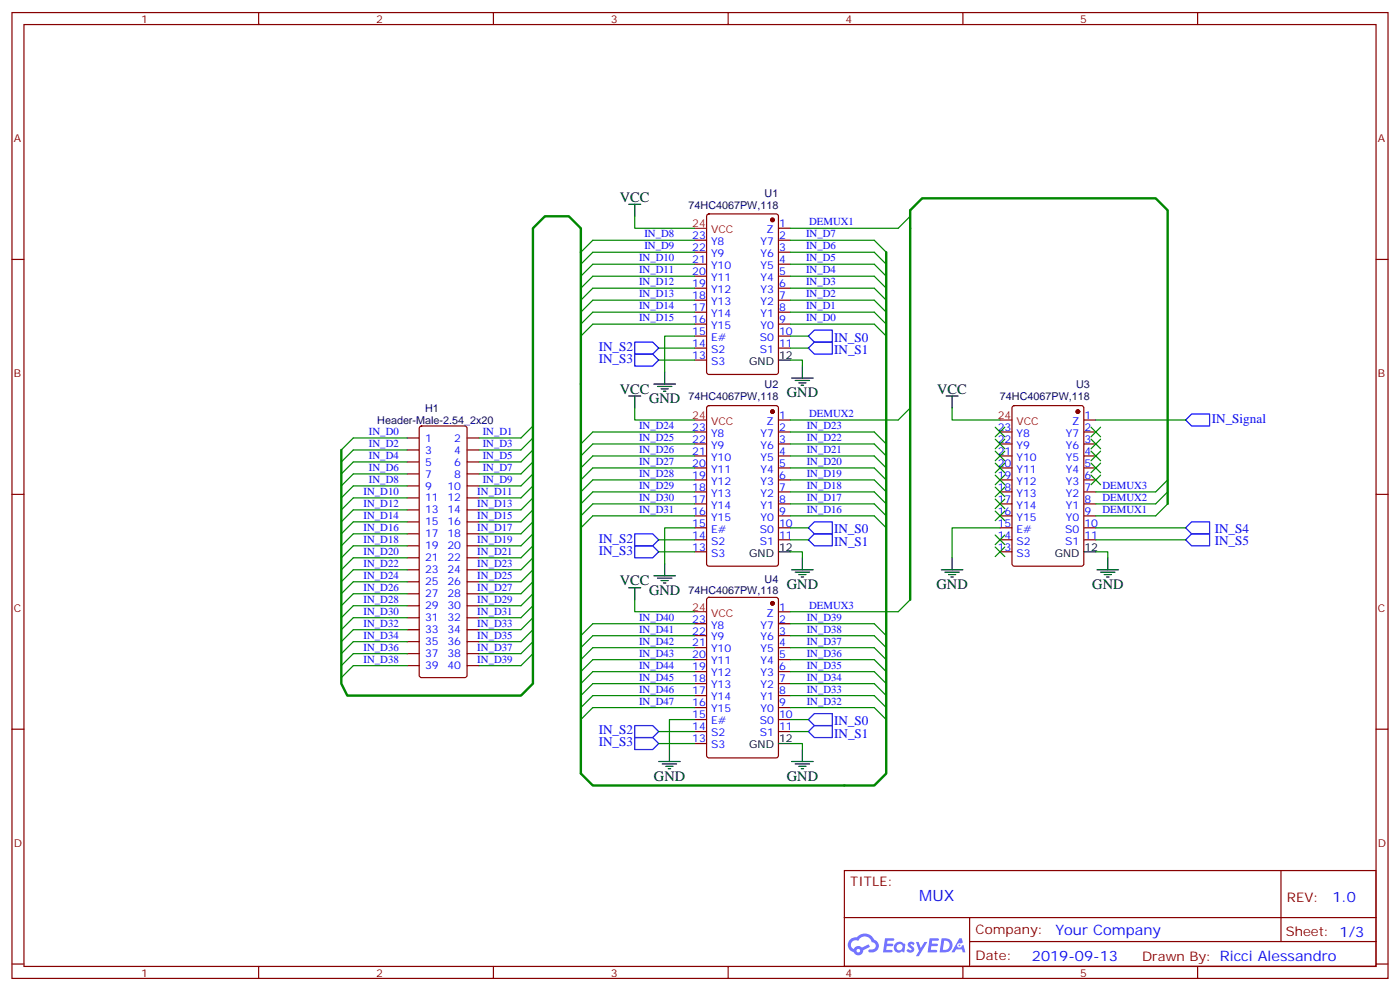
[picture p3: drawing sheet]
<svg xmlns="http://www.w3.org/2000/svg" width="412mm" height="292mm" viewBox="0 0 412 292" stroke-linecap="round" stroke-linejoin="round" font-family="sans-serif">
<path d="M261.1 74.3v153.4l-3.6 3.5h-82.9l-3.5-3.5v-160.5l-3.5-3.5h-7.1l-3.5 3.5v134.1l-3.5 3.5h-51.2l-1.8-3.5v-68.8M344 148.3v-86.4l-3.6-3.5h-68.8l-3.5 3.5v114.7" fill="none" stroke="#008700" stroke-width=".71"/>
<g fill="none" stroke="#870000" stroke-width=".35">
<path d="M3.5 3.7h405.4v284.3h-405.4zM7.1 7.2h398.2v277.3h-398.2zM76.2 3.7v3.5M145.3 3.7v3.5M214.5 3.7v3.5M283.6 3.7v3.5M352.8 3.7v3.5M3.5 76.4h3.6M405.3 76.4h3.6M3.5 145.5h3.6M405.3 145.5h3.6M3.5 214.7h3.6"/>
<path d="M405.3 214.7h3.6M248.7 256.3h156.6v28.2h-156.6zM377.3 256.3v20.9M248.7 270.1h156.5M285.6 277.2h119.6M285.6 270.1v14.2M3.5 283.8h3.6M76.2 284.5v3.5M145.3 284.5v3.5M214.5 284.5v3.5M283.6 284.5v3.5M352.8 284.5v3.5"/>
<path d="M405.3 283.8h3.6"/>
</g>
<g fill="#5487ff">
<path d="M267.7 277.5a1.22 1.22 0 0 1 1.7 .2l-.4 .6a.47 .47 0 0 0-.3-.4 .47 .47 0 0 0-.5 .2l.1 .2a1.14 1.14 0 0 1 .8 1.8 1.14 1.14 0 0 1-1.9 0l-.2-.2 .5-.6 .7 .5a.29 .29 0 0 0 .3-.3 .29 .29 0 0 0-.2-.3 1.04 1.04 0 0 1-.6-1.7z"/>
<path d="M260.7 276.2h2.4l.3 .2-.2 .5-1.8 .1-.1 .8h1.5l.3 .4-.3 .4h-1.6l-.2 1.1h1.7l.2 .3-.2 .3-2.6 .1z"/>
<path d="M273.8 276.2h2.4l.3 .2-.1 .5-1.8 .1-.2 .8h1.6l.3 .4-.4 .4-1.6-.1-.1 1.1 1.7 .1 .2 .3-.2 .3-2.6 .1z"/>
<path d="M282.6 276.2h.7l.3 1.3-.6 .3a.69 .69 0 0 0-1 .3 .69 .69 0 0 0 .4 .9 .69 .69 0 0 0 .9-.6l.5-.2 .6 2.2h-.8l-.2-.9h-1.8l-.5 .9h-.8z"/>
<path d="M269.8 277.3h.8l.6 1.8 1.1-1.8h.9l-2.6 4.2h-.8l.9-1.5z"/>
<path d="M277.4 276.2l-.6 4.2h1.3a2.11 2.11 0 0 0 2.5-2.1 2.11 2.11 0 0 0-2.5-2.1zM278.1 277a1.39 1.39 0 0 1 1.7 1.4 1.39 1.39 0 0 1-1.8 1.2h-.3z"/>
<path d="M263.7 277.8a1.54 1.54 0 0 0-.1 2.2 1.54 1.54 0 0 0 2.2 .1l.6 .3 .3-2.3-.2-.3h-.4a1.49 1.49 0 0 0-2.4 0zM264 278.8a.94 .94 0 0 1 1.8 0 .94 .94 0 0 1-1.8 0z"/>
<path d="M250.4 276.6a2.18 2.18 0 0 0 1.1 3.7 1.44 1.44 0 0 0 1.6 .9 1.44 1.44 0 0 0 1.2-1.4l2-1.1-.5-.7-1.9 1a1.47 1.47 0 0 0-2.4 .4 1.39 1.39 0 0 1-.7-1.9 1.39 1.39 0 0 1 2-.5 2.12 2.12 0 0 1 2.2-1.3 2.12 2.12 0 0 1 1.9 1.7 1.14 1.14 0 0 1 1.1 1.4 1.14 1.14 0 0 1-1.7 .7 .43 .43 0 0 0-.5 .4 .43 .43 0 0 0 .4 .5 1.98 1.98 0 0 0 2.5-1.2 1.98 1.98 0 0 0-1.2-2.6 3.1 3.1 0 0 0-5.3-.6l-.9 .1zM252.3 279.9a.55 .55 0 0 1 1.1 0 .55 .55 0 0 1-1.1 0z"/>
<circle cx="282.6" cy="278.3" r=".26"/>
</g>
<g fill="none" stroke="#870000" stroke-width=".35">
<path d="M204.6 70.7h3.5M204.6 74.3h3.5M204.6 77.8h3.5M208.4 63.2l.4-.2h19.8l.7 .4v46.1l-.5 .7h-20l-.6-.4-.1-46.1zM229.3 67.2h3.5M229.3 70.7h3.5M229.3 74.3h3.5M229.3 77.8h3.5M204.6 81.3h3.5M204.6 84.8h3.5M204.6 88.4h3.5M204.6 91.9h3.5"/>
<path d="M204.6 95.4h3.5M204.6 99h3.5M229.3 81.3h3.5M229.3 84.8h3.5M229.3 88.4h3.5M229.3 91.9h3.5M229.3 95.4h3.5M229.3 99h3.5M204.6 102.5h3.5M204.6 106h3.5M208.4 119.6l.4-.2h19.8l.7 .4v46.2l-.5 .6-20 .1-.6-.5-.1-46.1zM229.3 102.5h3.5"/>
<path d="M298.3 119.6l.5-.2h19.8l.6 .4 .1 46.2-.5 .6-20 .1-.6-.5-.1-46.1zM119.9 128.9h3.6M119.9 132.5h3.6M119.9 136h3.6M119.9 139.5h3.6M123.7 125.6l.5-.2h12.7l.5 .2 .2 .5v72.7l-.3 .5-.4 .2h-12.7l-.5-.2-.2-.5v-72.7zM137.6 128.9h3.5M137.6 132.5h3.5M137.6 136h3.5M137.6 139.5h3.5M204.6 127.2h3.5M204.6 130.7h3.5"/>
<path d="M204.6 134.2h3.5M204.6 137.8h3.5M229.3 123.6h3.5M229.3 127.2h3.5M229.3 130.7h3.5M229.3 134.2h3.5M229.3 137.8h3.5M294.6 127.2h3.5M294.6 130.7h3.5M294.6 134.2h3.5M294.6 137.8h3.5M319.3 123.6h3.5"/>
<path d="M319.3 127.2h3.5M319.3 130.7h3.5M319.3 134.2h3.5M319.3 137.8h3.5M119.9 143.1h3.6M119.9 146.6h3.6M119.9 150.1h3.6M119.9 153.6h3.6M119.9 157.2h3.6M137.6 143.1h3.5M137.6 146.6h3.5M137.6 150.1h3.5"/>
<path d="M137.6 153.6h3.5M137.6 157.2h3.5M204.6 141.3h3.5M204.6 144.8h3.5M204.6 148.3h3.5M204.6 151.9h3.5M204.6 155.4h3.5M204.6 158.9h3.5M229.3 141.3h3.5M229.3 144.8h3.5M229.3 148.3h3.5M229.3 151.9h3.5"/>
<path d="M229.3 155.4h3.5M229.3 158.9h3.5M294.6 141.3h3.5M294.6 144.8h3.5M294.6 148.3h3.5M294.6 151.9h3.5M294.6 155.4h3.5M294.6 158.9h3.5M319.3 141.3h3.5M319.3 144.8h3.5M319.3 148.3h3.5M319.3 151.9h3.5"/>
<path d="M319.3 155.4h3.5M319.3 158.9h3.5M119.9 160.7h3.6M119.9 164.2h3.6M119.9 167.7h3.6M119.9 171.3h3.6M119.9 174.8h3.6M119.9 178.3h3.6M137.6 160.7h3.5M137.6 164.2h3.5M137.6 167.7h3.5M137.6 171.3h3.5"/>
<path d="M137.6 174.8h3.5M137.6 178.3h3.5M204.6 162.5h3.5M208.4 176.1l.4-.2h19.8l.7 .4v46.1l-.5 .7h-20l-.6-.4-.1-46.1zM294.6 162.5h3.5M119.9 181.9h3.6M119.9 185.4h3.6M119.9 188.9h3.6M119.9 192.4h3.6M119.9 196h3.6M137.6 181.9h3.5M137.6 185.4h3.5"/>
<path d="M137.6 188.9h3.5M137.6 192.4h3.5M137.6 196h3.5M204.6 183.6h3.5M204.6 187.1h3.5M204.6 190.7h3.5M204.6 194.2h3.5M204.6 197.7h3.5M229.3 180.1h3.5M229.3 183.6h3.5M229.3 187.1h3.5M229.3 190.7h3.5"/>
<path d="M229.3 194.2h3.5M229.3 197.7h3.5M204.6 201.3h3.5M204.6 204.8h3.5M204.6 208.3h3.5M204.6 211.8h3.5M204.6 215.4h3.5M204.6 218.9h3.5M229.3 201.3h3.5M229.3 204.8h3.5M229.3 208.3h3.5M229.3 211.8h3.5"/>
<path d="M229.3 215.4h3.5"/>
</g>
<g fill="#870000" stroke="#870000" stroke-width=".35">
<circle cx="317.5" cy="121.2" r=".53"/>
<circle cx="227.5" cy="64.7" r=".53"/>
<circle cx="227.5" cy="177.6" r=".53"/>
<circle cx="227.5" cy="121.2" r=".53"/>
</g>
<g fill="none" stroke="#000" stroke-width=".35">
<path d="M185.2 60.1h3.5M187 60.1v3.6M185.2 116.6h3.5M187 116.6v3.5M192.6 113.1h6.4M193.7 113.8h4.2M194.7 114.5h2.1M195.4 115.2h.7M195.8 109.5v3.6M229.3 106h3.5M233.2 111.3h6.3M234.2 112h4.3"/>
<path d="M235.3 112.7h2.1M236 113.4h.7M236.4 107.8v3.5M278.7 116.6h3.5M280.5 116.6v3.5M185.2 173h3.5M187 173v3.6M192.6 169.5h6.4M193.7 170.2h4.2M194.7 170.9h2.1M195.4 171.6h.7M195.8 166v3.5"/>
<path d="M229.3 162.5h3.5M233.2 167.7h6.3M234.2 168.5h4.3M235.3 169.2h2.1M236 169.9h.7M236.4 164.2v3.5M277.3 167.7h6.3M278.3 168.5h4.3M279.4 169.2h2.1M280.1 169.9h.7M280.5 164.2v3.5M319.3 162.5h3.5"/>
<path d="M323.1 167.7h6.4M324.2 168.5h4.2M325.3 169.2h2.1M326 169.9h.7M326.3 164.2v3.5M229.3 218.9h3.5M194 224.2h6.4M195.1 224.9h4.2M196.1 225.6h2.2M196.8 226.3h.7M197.2 220.7v3.5M233.2 224.2h6.3"/>
<path d="M234.2 224.9h4.3M235.3 225.6h2.1M236 226.3h.7M236.4 220.7v3.5"/>
</g>
<path d="M204.6 67.2h3.5M204.6 123.6h3.5M294.6 123.6h3.5M204.6 180.1h3.5" fill="none" stroke="#f00" stroke-width=".35"/>
<g fill="none" stroke="#00f" stroke-width=".35">
<path d="M239.9 97.2h5.3v3.5h-5.3l-1.8-1.7zM187 100.7h5.3l1.7 1.8-1.7 1.7h-5.3zM187 104.2h5.3l1.7 1.8-1.7 1.8h-5.3zM239.9 100.7h5.3v3.5h-5.3l-1.8-1.7zM349.2 123.6l1.8-1.7h5.3v3.5h-5.3zM187 157.2h5.3l1.7 1.7-1.7 1.8h-5.3zM239.9 157.2h5.3v3.5h-5.3l-1.8-1.8zM239.9 153.6h5.3v3.6h-5.3l-1.8-1.8zM349.2 155.4l1.8-1.8h5.3v3.6h-5.3zM351 157.2h5.3v3.5h-5.3l-1.8-1.8zM187 160.7h5.3l1.7 1.8-1.7 1.7h-5.3zM187 217.1h5.3l1.7 1.8-1.7 1.8h-5.3z"/>
<path d="M187 213.6h5.3l1.7 1.8-1.7 1.7h-5.3zM239.9 213.6h5.3v3.5h-5.3l-1.8-1.7zM239.9 210.1h5.3v3.5h-5.3l-1.8-1.8z"/>
</g>
<g fill="none" stroke="#008700" stroke-width=".35">
<path d="M187 63.7v3.5h17.6M204.6 70.7h-30l-3.5 3.6M204.6 74.3h-30l-3.5 3.5M204.6 77.8h-30l-3.5 3.5M232.8 70.7h24.7l3.6 3.6M232.8 74.3h24.7l3.6 3.5M232.8 77.8h24.7l3.6 3.5M268.1 63.7l-3.5 3.5h-31.8M204.6 99h-8.8v10.5M204.6 81.3h-30l-3.5 3.5M204.6 84.8h-30l-3.5 3.6M204.6 88.4h-30l-3.5 3.5"/>
<path d="M204.6 91.9h-30l-3.5 3.5M204.6 95.4h-30l-3.5 3.6M232.8 81.3h24.7l3.6 3.5M232.8 84.8h24.7l3.6 3.6M232.8 88.4h24.7l3.6 3.5M232.8 91.9h24.7l3.6 3.5M232.8 95.4h24.7l3.6 3.6M232.8 99h5.3M194 102.5h10.6M194 106h10.6M232.8 106h3.6v1.8M232.8 102.5h5.3"/>
<path d="M119.9 128.9h-15.8l-3.6 3.6M119.9 132.5h-15.8l-3.6 3.5M119.9 136h-15.8l-3.6 3.5M119.9 139.5h-15.8l-3.6 3.6M157 132.5l-3.5 3.5h-12.4M157 125.4l-3.5 3.5h-12.4M157 128.9l-3.5 3.6h-12.4M157 136l-3.5 3.5h-12.4M157 139.5l-3.5 3.6h-12.4M187 120.1v3.5h17.6M204.6 137.8h-30l-3.5 3.5M204.6 134.2h-30l-3.5 3.6"/>
<path d="M204.6 130.7h-30l-3.5 3.5M204.6 127.2h-30l-3.5 3.5M232.8 137.8h24.7l3.6 3.5M232.8 134.2h24.7l3.6 3.6M232.8 130.7h24.7l3.6 3.5M232.8 127.2h24.7l3.6 3.5M268.1 120.1l-3.5 3.5h-31.8M280.5 120.1v3.5h14.1M322.8 123.6h26.4M119.9 143.1h-15.8l-3.6 3.5M119.9 146.6h-15.8l-3.6 3.5M119.9 150.1h-15.8l-3.6 3.5"/>
<path d="M119.9 157.2h-15.8l-3.6 3.5M119.9 153.6h-15.8l-3.6 3.6M157 143.1l-3.5 3.5h-12.4M157 146.6l-3.5 3.5h-12.4M157 157.2l-3.5 3.5h-12.4M157 153.6l-3.5 3.6h-12.4M157 150.1l-3.5 3.5h-12.4M194 158.9h10.6M204.6 155.4h-8.8v10.6M204.6 151.9h-30l-3.5 3.5M204.6 148.3h-30l-3.5 3.6M204.6 144.8h-30l-3.5 3.5"/>
<path d="M204.6 141.3h-30l-3.5 3.5M232.8 151.9h24.7l3.6 3.5M232.8 148.3h24.7l3.6 3.6M232.8 144.8h24.7l3.6 3.5M232.8 141.3h24.7l3.6 3.5M232.8 158.9h5.3M232.8 155.4h5.3M294.6 155.4h-14.1v8.8M322.8 158.9h26.4M322.8 155.4h26.4M344 148.3l-3.6 3.6h-17.6M344 144.8l-3.6 3.5h-17.6"/>
<path d="M344 141.3l-3.6 3.5h-17.6M119.9 167.7h-15.8l-3.6 3.6M119.9 164.2h-15.8l-3.6 3.5M119.9 160.7h-15.8l-3.6 3.5M119.9 178.3h-15.8l-3.6 3.6M119.9 174.8h-15.8l-3.6 3.5M119.9 171.3h-15.8l-3.6 3.5M157 164.2l-3.5 3.5h-12.4M157 160.7l-3.5 3.5h-12.4M157 178.3l-3.5 3.6h-12.4M157 174.8l-3.5 3.5h-12.4M157 171.3l-3.5 3.5h-12.4"/>
<path d="M157 167.7l-3.5 3.6h-12.4M187 176.6v3.5h17.6M194 162.5h10.6M232.8 162.5h3.6v1.7M268.1 176.6l-3.5 3.5h-31.8M322.8 162.5h3.5v1.7M119.9 188.9h-15.8l-3.6 3.5M119.9 185.4h-15.8l-3.6 3.5M119.9 181.9h-15.8l-3.6 3.5M119.9 192.4h-15.8l-3.6 3.6M119.9 196h-15.8l-3.6 3.5M157 185.4l-3.5 3.5h-12.4"/>
<path d="M157 181.9l-3.5 3.5h-12.4M157 188.9l-3.5 3.5h-12.4M157 192.4l-3.5 3.6h-12.4M204.6 197.7h-30l-3.5 3.6M204.6 194.2h-30l-3.5 3.5M204.6 190.7h-30l-3.5 3.5M204.6 187.1h-30l-3.5 3.6M204.6 183.6h-30l-3.5 3.5M232.8 197.7h24.7l3.6 3.6M232.8 194.2h24.7l3.6 3.5M232.8 190.7h24.7l3.6 3.5M232.8 187.1h24.7l3.6 3.6"/>
<path d="M232.8 183.6h24.7l3.6 3.5M194 218.9h10.6M194 215.4h10.6M204.6 211.8h-7.4v8.9M204.6 208.3h-30l-3.5 3.5M204.6 204.8h-30l-3.5 3.5M204.6 201.3h-30l-3.5 3.5M232.8 218.9h3.6v1.8M232.8 208.3h24.7l3.6 3.5M232.8 204.8h24.7l3.6 3.5M232.8 201.3h24.7l3.6 3.5M232.8 215.4h5.3"/>
<path d="M232.8 211.8h5.3"/>
</g>
<g fill="#000" stroke="#008700" stroke-width=".35">
<path d="M293.2 128.6l2.8-2.8zM293.2 125.8l2.8 2.8z"/>
<path d="M296 129.3l-2.8 2.8zM293.2 129.3l2.8 2.8z"/>
<path d="M293.2 135.6l2.8-2.8zM293.2 132.8l2.8 2.8z"/>
<path d="M296 136.3l-2.8 2.9zM293.2 136.3l2.8 2.9z"/>
<path d="M293.2 142.7l2.8-2.8zM293.2 139.9l2.8 2.8z"/>
<path d="M324.2 139.9l-2.8 2.8zM321.4 139.9l2.8 2.8z"/>
<path d="M324.2 136.3l-2.8 2.9zM321.4 136.3l2.8 2.9z"/>
<path d="M324.2 132.8l-2.8 2.8zM321.4 132.8l2.8 2.8z"/>
<path d="M324.2 129.3l-2.8 2.8zM321.4 129.3l2.8 2.8z"/>
<path d="M324.2 125.8l-2.8 2.8zM321.4 125.8l2.8 2.8z"/>
<path d="M293.2 157.5l2.8 2.8zM293.2 160.3l2.8-2.8z"/>
<path d="M296 143.4l-2.8 2.8zM293.2 143.4l2.8 2.8z"/>
<path d="M293.2 149.8l2.8-2.9zM293.2 146.9l2.8 2.9z"/>
<path d="M296 150.5l-2.8 2.8zM293.2 150.5l2.8 2.8z"/>
<path d="M293.2 161l2.8 2.9zM296 161l-2.8 2.9z"/>
</g>
<text font-size="4.6" fill="#00f" x="270.8" y="265.3">MUX</text>
<g font-size="4.2">
<text x="182.6" y="59.4">VCC</text>
<text x="182.6" y="115.9">VCC</text>
<text x="191.2" y="118.7">GND</text>
<text x="231.8" y="116.9">GND</text>
<text x="276.1" y="115.9">VCC</text>
<text x="182.6" y="172.3">VCC</text>
<text x="231.8" y="173.4">GND</text>
<text x="275.9" y="173.4">GND</text>
<text x="321.8" y="173.4">GND</text>
<text x="191.2" y="175.2">GND</text>
<text x="192.6" y="229.8">GND</text>
<text x="231.8" y="229.8">GND</text>
</g>
<g font-size="4.2" fill="#00f">
<text x="392.5" y="265.6">1.0</text>
<text x="310.9" y="275.1">Your Company</text>
<text x="304" y="282.9">2019-09-13</text>
</g>
<g font-size="3.9" fill="#00f">
<text x="245.7" y="100.6">IN_S0</text>
<text x="176.4" y="103.3">IN_S2</text>
<text x="176.4" y="106.9">IN_S3</text>
<text x="245.7" y="104.2">IN_S1</text>
<text x="357" y="124.5">IN_Signal</text>
<text x="176.4" y="159.8">IN_S2</text>
<text x="245.7" y="157">IN_S0</text>
<text x="245.7" y="160.7">IN_S1</text>
<text x="357.8" y="157">IN_S4</text>
<text x="357.8" y="160.6">IN_S5</text>
<text x="176.4" y="163.3">IN_S3</text>
<text x="245.7" y="213.5">IN_S0</text>
<text x="176.4" y="219.8">IN_S3</text>
<text x="176.4" y="216.2">IN_S2</text>
<text x="245.7" y="217.1">IN_S1</text>
</g>
<g font-size="3.9" fill="#800">
<text x="250.5" y="260.9">TITLE:</text>
<text x="379.1" y="265.6">REV:</text>
<text x="287.4" y="275.1">Company:</text>
<text x="378.7" y="275.7">Sheet: 1/3</text>
<text x="287.4" y="282.8">Date:</text>
<text x="336.4" y="282.8">Drawn By: Ricci Alessandro</text>
</g>
<g font-size="3.2" fill="#800">
<text x="41.6" y="6.7">1</text>
<text x="110.8" y="6.7">2</text>
<text x="179.9" y="6.7">3</text>
<text x="249.1" y="6.7">4</text>
<text x="318.2" y="6.7">5</text>
<text x="4.1" y="41.8">A</text>
<text x="405.9" y="41.8">A</text>
<text x="4.1" y="110.9">B</text>
<text x="405.9" y="110.9">B</text>
<text x="4.1" y="180.1">C</text>
<text x="405.9" y="180.1">C</text>
<text x="4.1" y="249.2">D</text>
<text x="405.9" y="249.2">D</text>
<text x="41.6" y="287.5">1</text>
<text x="110.8" y="287.5">2</text>
<text x="179.9" y="287.5">3</text>
<text x="249.1" y="287.5">4</text>
<text x="318.2" y="287.5">5</text>
</g>
<g font-size="3.2" fill="#000080">
<text x="225.2" y="57.9">U1</text>
<text x="202.8" y="61.4">74HC4067PW,118</text>
<text x="202.8" y="117.8">74HC4067PW,118</text>
<text x="225.2" y="114.3">U2</text>
<text x="294.6" y="117.8">74HC4067PW,118</text>
<text x="317" y="114.3">U3</text>
<text x="111.1" y="124.9">Header-Male-2.54_2x20</text>
<text x="125.2" y="121.4">H1</text>
<text x="225.2" y="171.6">U4</text>
<text x="202.8" y="174.8">74HC4067PW,118</text>
</g>
<g font-size="3.2" fill="#00f">
<text x="189.8" y="69.8">IN_D8</text>
<text x="203.9" y="70.4">23</text>
<text x="225.8" y="68.6">Z</text>
<text x="229.5" y="66.9">1</text>
<text x="229.5" y="70.4">2</text>
<text x="237.4" y="69.8">IN_D7</text>
<text x="238.3" y="66.3">DEMUX1</text>
<text x="188.2" y="76.9">IN_D10</text>
<text x="189.8" y="73.4">IN_D9</text>
<text x="203.9" y="77.4">21</text>
<text x="203.9" y="73.9">22</text>
<text x="209.4" y="75.7">Y9</text>
<text x="209.4" y="72.1">Y8</text>
<text x="224" y="72.1">Y7</text>
<text x="224" y="75.7">Y6</text>
<text x="229.5" y="73.9">3</text>
<text x="229.5" y="77.4">4</text>
<text x="237.4" y="76.9">IN_D5</text>
<text x="237.4" y="73.4">IN_D6</text>
<text x="188.2" y="80.4">IN_D11</text>
<text x="188.2" y="84">IN_D12</text>
<text x="203.9" y="81">20</text>
<text x="209.4" y="82.7">Y11</text>
<text x="209.4" y="79.2">Y10</text>
<text x="224" y="79.2">Y5</text>
<text x="224" y="82.7">Y4</text>
<text x="229.5" y="81">5</text>
<text x="237.4" y="84">IN_D3</text>
<text x="237.4" y="80.4">IN_D4</text>
<text x="188.2" y="87.5">IN_D13</text>
<text x="203.9" y="88">18</text>
<text x="203.9" y="84.5">19</text>
<text x="209.4" y="89.8">Y13</text>
<text x="209.4" y="86.3">Y12</text>
<text x="224" y="86.3">Y3</text>
<text x="224" y="89.8">Y2</text>
<text x="229.5" y="84.5">6</text>
<text x="229.5" y="88">7</text>
<text x="237.4" y="87.5">IN_D2</text>
<text x="188.2" y="91">IN_D14</text>
<text x="188.2" y="94.5">IN_D15</text>
<text x="203.9" y="95.1">16</text>
<text x="203.9" y="91.5">17</text>
<text x="209.4" y="93.3">Y14</text>
<text x="224" y="93.3">Y1</text>
<text x="229.5" y="91.5">8</text>
<text x="229.5" y="95.1">9</text>
<text x="237.4" y="94.5">IN_D0</text>
<text x="237.4" y="91">IN_D1</text>
<text x="203.9" y="98.6">15</text>
<text x="209.4" y="100.4">E#</text>
<text x="209.4" y="96.8">Y15</text>
<text x="223.8" y="100.4">S0</text>
<text x="224" y="96.8">Y0</text>
<text x="229.5" y="98.6">10</text>
<text x="203.9" y="105.7">13</text>
<text x="203.9" y="102.1">14</text>
<text x="209.4" y="107.4">S3</text>
<text x="209.4" y="103.9">S2</text>
<text x="223.8" y="103.9">S1</text>
<text x="229.5" y="102.1">11</text>
<text x="225.8" y="125.1">Z</text>
<text x="229.5" y="123.3">1</text>
<text x="238.3" y="122.8">DEMUX2</text>
<text x="315.8" y="125.1">Z</text>
<text x="319.4" y="123.3">1</text>
<text x="108.7" y="128.1">IN_D0</text>
<text x="108.7" y="131.6">IN_D2</text>
<text x="125.2" y="130">1</text>
<text x="133.8" y="130">2</text>
<text x="142.2" y="128.1">IN_D1</text>
<text x="142.2" y="131.6">IN_D3</text>
<text x="188.2" y="126.3">IN_D24</text>
<text x="188.2" y="129.8">IN_D25</text>
<text x="203.9" y="130.4">22</text>
<text x="203.9" y="126.8">23</text>
<text x="209.4" y="128.6">Y8</text>
<text x="224" y="128.6">Y7</text>
<text x="229.5" y="126.8">2</text>
<text x="229.5" y="130.4">3</text>
<text x="237.6" y="129.8">IN_D22</text>
<text x="237.6" y="126.3">IN_D23</text>
<text x="293.9" y="130.4">22</text>
<text x="293.9" y="126.8">23</text>
<text x="299.4" y="128.6">Y8</text>
<text x="314" y="128.6">Y7</text>
<text x="319.4" y="126.8">2</text>
<text x="319.4" y="130.4">3</text>
<text x="108.7" y="135.1">IN_D4</text>
<text x="125.2" y="133.5">3</text>
<text x="125.2" y="137.1">5</text>
<text x="133.8" y="133.5">4</text>
<text x="133.8" y="137.1">6</text>
<text x="142.2" y="135.1">IN_D5</text>
<text x="188.2" y="133.3">IN_D26</text>
<text x="188.2" y="136.9">IN_D27</text>
<text x="203.9" y="137.4">20</text>
<text x="203.9" y="133.9">21</text>
<text x="209.4" y="135.6">Y10</text>
<text x="209.4" y="132.1">Y9</text>
<text x="224" y="132.1">Y6</text>
<text x="224" y="135.6">Y5</text>
<text x="229.5" y="133.9">4</text>
<text x="229.5" y="137.4">5</text>
<text x="237.6" y="136.9">IN_D20</text>
<text x="237.6" y="133.3">IN_D21</text>
<text x="293.9" y="137.4">20</text>
<text x="293.9" y="133.9">21</text>
<text x="299.4" y="135.6">Y10</text>
<text x="299.4" y="132.1">Y9</text>
<text x="314" y="132.1">Y6</text>
<text x="314" y="135.6">Y5</text>
<text x="319.4" y="133.9">4</text>
<text x="319.4" y="137.4">5</text>
<text x="108.7" y="138.6">IN_D6</text>
<text x="108.7" y="142.2">IN_D8</text>
<text x="125.2" y="140.6">7</text>
<text x="133.8" y="140.6">8</text>
<text x="142.2" y="138.6">IN_D7</text>
<text x="142.2" y="142.2">IN_D9</text>
<text x="188.2" y="140.4">IN_D28</text>
<text x="188.2" y="143.9">IN_D29</text>
<text x="203.9" y="140.9">19</text>
<text x="209.4" y="142.7">Y12</text>
<text x="209.4" y="139.2">Y11</text>
<text x="224" y="139.2">Y4</text>
<text x="224" y="142.7">Y3</text>
<text x="229.5" y="140.9">6</text>
<text x="237.6" y="143.9">IN_D18</text>
<text x="237.6" y="140.4">IN_D19</text>
<text x="293.9" y="140.9">19</text>
<text x="299.4" y="142.7">Y12</text>
<text x="299.4" y="139.2">Y11</text>
<text x="314" y="139.2">Y4</text>
<text x="314" y="142.7">Y3</text>
<text x="319.4" y="140.9">6</text>
<text x="324.8" y="143.9">DEMUX3</text>
<text x="107.1" y="145.7">IN_D10</text>
<text x="107.1" y="149.2">IN_D12</text>
<text x="125.2" y="144.1">9</text>
<text x="125.2" y="147.6">11</text>
<text x="131.8" y="144.1">10</text>
<text x="131.8" y="147.6">12</text>
<text x="140.6" y="145.7">IN_D11</text>
<text x="140.6" y="149.2">IN_D13</text>
<text x="188.2" y="147.5">IN_D30</text>
<text x="203.9" y="148">17</text>
<text x="203.9" y="144.5">18</text>
<text x="209.4" y="149.8">Y14</text>
<text x="209.4" y="146.2">Y13</text>
<text x="224" y="146.2">Y2</text>
<text x="224" y="149.8">Y1</text>
<text x="229.5" y="144.5">7</text>
<text x="229.5" y="148">8</text>
<text x="237.6" y="147.5">IN_D17</text>
<text x="293.9" y="148">17</text>
<text x="293.9" y="144.5">18</text>
<text x="299.4" y="149.8">Y14</text>
<text x="299.4" y="146.2">Y13</text>
<text x="314" y="146.2">Y2</text>
<text x="314" y="149.8">Y1</text>
<text x="319.4" y="144.5">7</text>
<text x="319.4" y="148">8</text>
<text x="324.8" y="147.5">DEMUX2</text>
<text x="107.1" y="152.8">IN_D14</text>
<text x="125.2" y="151.2">13</text>
<text x="125.2" y="154.7">15</text>
<text x="131.8" y="151.2">14</text>
<text x="131.8" y="154.7">16</text>
<text x="140.6" y="152.8">IN_D15</text>
<text x="188.2" y="151">IN_D31</text>
<text x="203.9" y="155">15</text>
<text x="203.9" y="151.5">16</text>
<text x="209.4" y="153.3">Y15</text>
<text x="224" y="153.3">Y0</text>
<text x="229.5" y="151.5">9</text>
<text x="229.5" y="155">10</text>
<text x="237.6" y="151">IN_D16</text>
<text x="293.9" y="155">15</text>
<text x="293.9" y="151.5">16</text>
<text x="299.4" y="153.3">Y15</text>
<text x="314" y="153.3">Y0</text>
<text x="319.4" y="151.5">9</text>
<text x="319.4" y="155">10</text>
<text x="324.8" y="151">DEMUX1</text>
<text x="107.1" y="156.3">IN_D16</text>
<text x="107.1" y="159.8">IN_D18</text>
<text x="125.2" y="158.2">17</text>
<text x="125.2" y="161.7">19</text>
<text x="131.8" y="158.2">18</text>
<text x="131.8" y="161.7">20</text>
<text x="140.6" y="156.3">IN_D17</text>
<text x="140.6" y="159.8">IN_D19</text>
<text x="203.9" y="158.6">14</text>
<text x="209.4" y="160.3">S2</text>
<text x="209.4" y="156.8">E#</text>
<text x="223.8" y="156.8">S0</text>
<text x="223.8" y="160.3">S1</text>
<text x="229.5" y="158.6">11</text>
<text x="293.9" y="158.6">14</text>
<text x="299.4" y="160.3">S2</text>
<text x="299.4" y="156.8">E#</text>
<text x="313.8" y="156.8">S0</text>
<text x="313.8" y="160.3">S1</text>
<text x="319.4" y="158.6">11</text>
<text x="107.1" y="163.3">IN_D20</text>
<text x="107.1" y="166.9">IN_D22</text>
<text x="125.2" y="165.3">21</text>
<text x="131.8" y="165.3">22</text>
<text x="140.6" y="163.3">IN_D21</text>
<text x="140.6" y="166.9">IN_D23</text>
<text x="203.9" y="162.1">13</text>
<text x="209.4" y="163.9">S3</text>
<text x="293.9" y="162.1">13</text>
<text x="299.4" y="163.9">S3</text>
<text x="107.1" y="170.4">IN_D24</text>
<text x="107.1" y="173.9">IN_D26</text>
<text x="125.2" y="168.8">23</text>
<text x="125.2" y="172.3">25</text>
<text x="131.8" y="168.8">24</text>
<text x="131.8" y="172.3">26</text>
<text x="140.6" y="170.4">IN_D25</text>
<text x="140.6" y="173.9">IN_D27</text>
<text x="107.1" y="177.4">IN_D28</text>
<text x="125.2" y="175.9">27</text>
<text x="125.2" y="179.4">29</text>
<text x="131.8" y="175.9">28</text>
<text x="131.8" y="179.4">30</text>
<text x="140.6" y="177.4">IN_D29</text>
<text x="229.5" y="179.7">1</text>
<text x="238.3" y="179.2">DEMUX3</text>
<text x="107.1" y="181">IN_D30</text>
<text x="107.1" y="184.5">IN_D32</text>
<text x="125.2" y="182.9">31</text>
<text x="131.8" y="182.9">32</text>
<text x="140.6" y="181">IN_D31</text>
<text x="140.6" y="184.5">IN_D33</text>
<text x="188.2" y="182.7">IN_D40</text>
<text x="203.9" y="183.3">23</text>
<text x="209.4" y="185">Y8</text>
<text x="224" y="185">Y7</text>
<text x="225.8" y="181.5">Z</text>
<text x="229.5" y="183.3">2</text>
<text x="237.6" y="182.7">IN_D39</text>
<text x="107.1" y="188">IN_D34</text>
<text x="107.1" y="191.6">IN_D36</text>
<text x="125.2" y="186.4">33</text>
<text x="125.2" y="190">35</text>
<text x="131.8" y="186.4">34</text>
<text x="131.8" y="190">36</text>
<text x="140.6" y="188">IN_D35</text>
<text x="140.6" y="191.6">IN_D37</text>
<text x="188.2" y="186.3">IN_D41</text>
<text x="188.2" y="189.8">IN_D42</text>
<text x="203.9" y="190.3">21</text>
<text x="203.9" y="186.8">22</text>
<text x="209.4" y="188.6">Y9</text>
<text x="224" y="188.6">Y6</text>
<text x="229.5" y="186.8">3</text>
<text x="229.5" y="190.3">4</text>
<text x="237.6" y="189.8">IN_D37</text>
<text x="237.6" y="186.3">IN_D38</text>
<text x="107.1" y="195.1">IN_D38</text>
<text x="125.2" y="193.5">37</text>
<text x="125.2" y="197">39</text>
<text x="131.8" y="193.5">38</text>
<text x="131.8" y="197">40</text>
<text x="140.6" y="195.1">IN_D39</text>
<text x="188.2" y="193.3">IN_D43</text>
<text x="188.2" y="196.8">IN_D44</text>
<text x="203.9" y="197.4">19</text>
<text x="203.9" y="193.9">20</text>
<text x="209.4" y="195.6">Y11</text>
<text x="209.4" y="192.1">Y10</text>
<text x="224" y="192.1">Y5</text>
<text x="224" y="195.6">Y4</text>
<text x="229.5" y="193.9">5</text>
<text x="229.5" y="197.4">6</text>
<text x="237.6" y="196.8">IN_D35</text>
<text x="237.6" y="193.3">IN_D36</text>
<text x="188.2" y="200.4">IN_D45</text>
<text x="188.2" y="203.9">IN_D46</text>
<text x="203.9" y="200.9">18</text>
<text x="209.4" y="202.7">Y13</text>
<text x="209.4" y="199.1">Y12</text>
<text x="224" y="199.1">Y3</text>
<text x="224" y="202.7">Y2</text>
<text x="229.5" y="200.9">7</text>
<text x="237.6" y="203.9">IN_D33</text>
<text x="237.6" y="200.4">IN_D34</text>
<text x="188.2" y="207.4">IN_D47</text>
<text x="203.9" y="208">16</text>
<text x="203.9" y="204.4">17</text>
<text x="209.4" y="209.7">Y15</text>
<text x="209.4" y="206.2">Y14</text>
<text x="224" y="206.2">Y1</text>
<text x="224" y="209.7">Y0</text>
<text x="229.5" y="204.4">8</text>
<text x="229.5" y="208">9</text>
<text x="237.6" y="207.4">IN_D32</text>
<text x="203.9" y="215">14</text>
<text x="203.9" y="211.5">15</text>
<text x="209.4" y="213.3">E#</text>
<text x="223.8" y="213.3">S0</text>
<text x="229.5" y="211.5">10</text>
<text x="229.5" y="215">11</text>
<text x="203.9" y="218.5">13</text>
<text x="209.4" y="220.3">S3</text>
<text x="209.4" y="216.8">S2</text>
<text x="223.8" y="216.8">S1</text>
</g>
<g font-size="3.2" fill="#f00">
<text x="203.9" y="66.9">24</text>
<text x="209.4" y="68.6">VCC</text>
<text x="203.9" y="123.3">24</text>
<text x="209.4" y="125.1">VCC</text>
<text x="293.9" y="123.3">24</text>
<text x="299.4" y="125.1">VCC</text>
<text x="203.9" y="179.7">24</text>
<text x="209.4" y="181.5">VCC</text>
</g>
<g font-size="3.2">
<text x="220.7" y="107.4">GND</text>
<text x="229.5" y="105.7">12</text>
<text x="220.7" y="163.9">GND</text>
<text x="229.5" y="162.1">12</text>
<text x="310.7" y="163.9">GND</text>
<text x="319.4" y="162.1">12</text>
<text x="220.7" y="220.3">GND</text>
<text x="229.5" y="218.5">12</text>
</g>
</svg>
